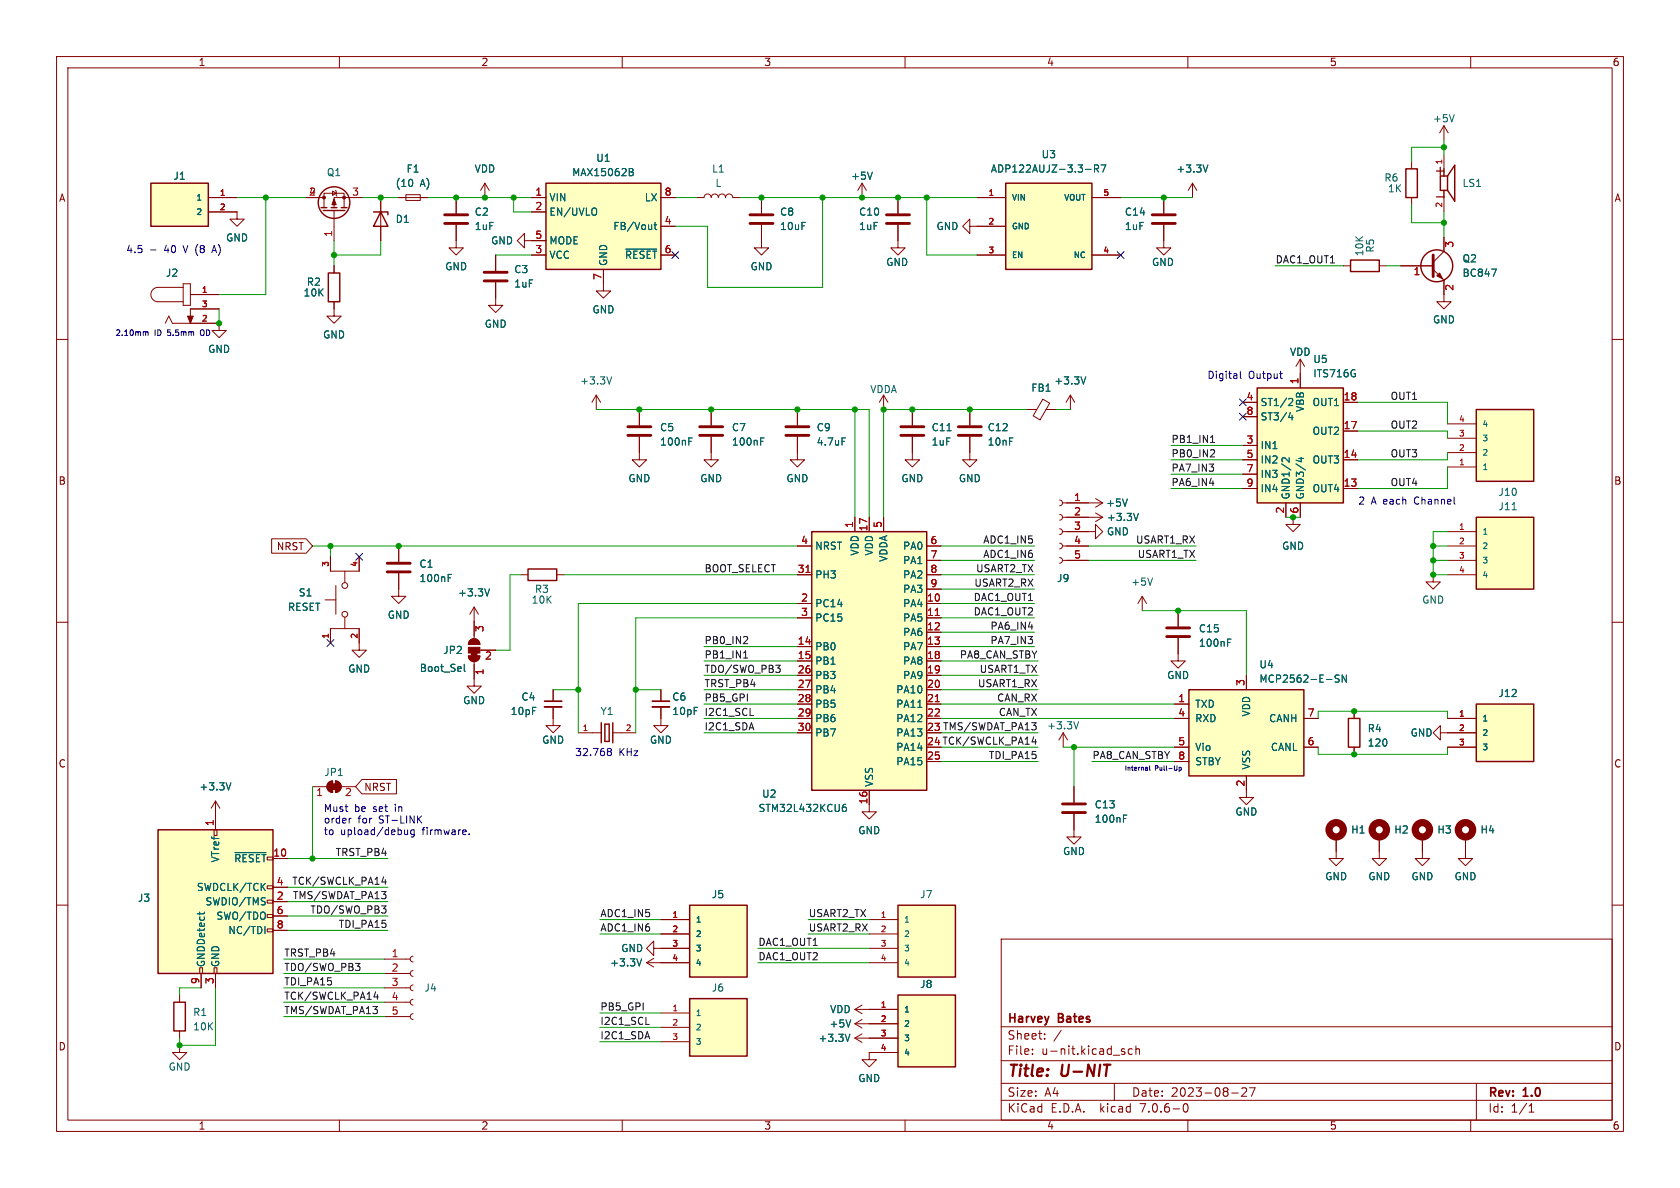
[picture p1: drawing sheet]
<svg xmlns="http://www.w3.org/2000/svg" width="297mm" height="210mm" viewBox="0 0 297 210" stroke-linecap="round" stroke-linejoin="round" font-family="sans-serif">
<g fill="none" stroke="#840000" stroke-width=".18">
<path d="M10 10h277v190h-277zM12 12h273v186h-273zM60 10v2M110 10v2M160 10v2M210 10v2M260 10v2M36.8 37.5h5.1v1.2h1.3l-1.3 1.3-1.3-1.3h1.3M36.8 34.9h5.1M54 34.9h3.3M57.3 36.7v-2.5h3.5v2.5M58.8 33.8l.6 .4-.6 .3z"/>
<path d="M59.1 37.2v5.3M59.3 33.7l.1 .1v.7l.2 .2M64.1 34.9h-5v1.8M67.3 34.9v7.6M70.5 34.9h5.1M71.8 34.4h2.5v1h-2.5zM80.6 39.8v4h1.3l-1.3 1.3-1.2-1.3h1.2M80.6 34.9v2.8M85.7 32.4l-.7 1.3M85.7 32.4v2.5M85.7 32.4l.8 1.3M94 34.9h2.5"/>
<path d="M94 37.5h2.5M116.8 34.9h2.6M123.2 34.9h1.3a.64 .64 0 0 1 .6-.6 .64 .64 0 0 1 .6 .6 .64 .64 0 0 1 .7-.6 .64 .64 0 0 1 .6 .6 .64 .64 0 0 1 .6-.6 .64 .64 0 0 1 .7 .6 .64 .64 0 0 1 .6-.6 .64 .64 0 0 1 .6 .6h1.3M134.6 39.8v4h1.3l-1.3 1.3-1.3-1.3h1.3M134.6 34.9v2.8M152.4 32.4l-.8 1.3M152.4 32.4v2.5M152.4 32.4l.8 1.3M158.7 39.8v4h1.3l-1.3 1.3-1.2-1.3h1.2M158.7 34.9v2.8M172.7 34.9h5.1M193 34.9h5.1"/>
<path d="M205.7 39.8v4h1.3l-1.3 1.3-1.2-1.3h1.2M205.7 34.9v2.8M210.8 32.4l-.7 1.3M210.8 32.4v2.5M210.8 32.4l.8 1.3M249.6 28.6v1.2M249.6 34.9v1.3M255.3 22.2l-.8 1.3M255.3 22.2v2.6M255.3 27.3v2.5M255.3 34.9v2.6M255.3 22.2l.7 1.3"/>
<path d="M10 60h2M29.2 57.2l.6-1.3 .7 1.3h8.2v1.2h1.3l-1.3 1.3-1.2-1.3h1.2M32.4 50.8h-4.5a1.27 1.27 0 0 0-1.2 1.3 1.27 1.27 0 0 0 1.2 1.2h4.5M32.4 50.2h1.3v3.8h-1.3zM33.7 52.1h5M38.7 54.6h-5v2.6M59.1 53.3v2.6h1.2l-1.2 1.3-1.3-1.3h1.3M59.1 47v1.3M87.6 49.9v4.1h1.3l-1.3 1.2-1.2-1.2h1.2M87.6 45.1v2.8M92.7 42.5v-1.2l-1.3 1.2 1.3 1.3v-1.3h3.8M94 45.1h2.5"/>
<path d="M106.7 47.6v3.8h1.2l-1.2 1.3-1.3-1.3h1.3M116.8 45.1h2.6M116.8 40h2.6M171.4 40v-1.3l-1.2 1.3 1.2 1.3v-1.3h6.4M172.7 45.1h5.1M193 45.1h5.1M237.5 47h1.3M243.8 47h1.3M247.6 47h5.8M253.4 47.6l1.9 1.9v3.8h1.2l-1.2 1.3-1.3-1.3h1.3M255.3 41.9v2.6l-1.9 1.9M285 60h2"/>
<path d="M105.4 69.9l-.8 1.2M105.4 69.9v2.5M105.4 69.9l.8 1.2M113 77.2v4.1h1.3l-1.3 1.3-1.2-1.3h1.2M113 72.4v2.8M125.7 77.2v4.1h1.3l-1.3 1.3-1.2-1.3h1.2M125.7 72.4v2.8M141 77.2v4.1h1.2l-1.2 1.3-1.3-1.3h1.3M141 72.4v2.8M156.2 69.9l-.8 1.2M156.2 69.9v2.5M156.2 69.9l.8 1.2"/>
<path d="M161.3 77.2v4.1h1.3l-1.3 1.3-1.3-1.3h1.3M161.3 72.4v2.8M171.4 77.2v4.1h1.3l-1.3 1.3-1.2-1.3h1.2M171.4 72.4v2.8M181.6 72.4h1.7M184.4 70.6l1.2 .7-1.7 2.9-1.2-.7zM184.9 72.4h1.8M189.2 69.9l-.7 1.2M189.2 69.9v2.5M189.2 69.9l.8 1.2M219.7 71.1h2.5M219.7 78.7h2.5"/>
<path d="M219.7 73.7h2.5M229.9 63.5v5.1M229.9 63.5l-.8 1.3M229.9 63.5l.7 1.3M237.5 76.2h2.5M237.5 71.1h2.5M255.9 77.5h5.1M255.9 74.9h5.1M48 95.2h6.1l1.1 1.3-1.1 1.3h-6.1zM58.4 98.4v2.6h5.1v-2.6M70.5 96.5v2.8M141 96.5h2.5"/>
<path d="M151.1 91.4v2.6M153.7 91.4v2.6M156.2 91.4v2.6M163.8 96.5h2.6M163.8 99.1h2.6M187.3 98.6l.4 .1 .1 .4-.1 .3-.4 .2M187.3 96l.4 .2 .1 .3-.1 .4-.4 .1M187.3 93.5l.4 .1 .1 .4-.1 .4-.4 .1M187.3 90.9l.4 .2 .1 .4-.1 .3-.4 .1M187.3 88.4l.4 .1 .1 .4-.1 .4-.4 .1M187.8 94h5.9v-1.3l1.2 1.3-1.2 1.3v-1.3M187.8 96.5h4.6"/>
<path d="M187.8 99.1h4.6M187.8 88.9h7.1M187.8 91.4h7.1M193.7 88.1l1.2 .8M193.7 90.7l1.2 .7M194.9 88.9l-1.2 .8M194.9 91.4l-1.2 .8M219.7 86.4h2.5M219.7 81.3h2.5M219.7 83.8h2.5M227.3 88.9v2.5M228.6 91.4v1.3h1.3l-1.3 1.3-1.3-1.3h1.3"/>
<path d="M229.9 88.9v2.5M237.5 86.4h2.5M237.5 81.3h2.5M255.9 94h5.1M255.9 96.5h5.1M255.9 99.1h5.1M255.9 82.6h5.1M255.9 80h5.1M10 110h2M57.5 106h1.9M58.4 113.7v-2.6h5.1v3.8h1.3l-1.3 1.3-1.3-1.3h1.3M59.4 103.5v5.1"/>
<path d="M61 101v2M61 109.1v2M70.5 101.3v4.1h1.3l-1.3 1.3-1.3-1.3h1.3M82.8 116h2a1.02 1.02 0 0 1-1 1 1.02 1.02 0 0 1-1-1zM83.1 113.2a1.02 1.02 0 0 1 1.1-.2 1.02 1.02 0 0 1 .6 .9h-2zM83.8 117v4.3h1.3l-1.3 1.3-1.3-1.3h1.3M83.8 107.3l-.7 1.3M83.8 107.3v5.6M83.8 107.3l.8 1.3M84.8 114.9h2.8M92.1 101.6h1.2M98.4 101.6h1.3"/>
<path d="M141 101.6h2.5M141 106.7h2.5M141 109.2h2.5M141 114.3h2.5M141 116.8h2.5M141 119.4h2.5M163.8 101.6h2.6M163.8 106.7h2.6M163.8 109.2h2.6M163.8 111.8h2.6M163.8 114.3h2.6M163.8 116.8h2.6"/>
<path d="M163.8 119.4h2.6M163.8 104.1h2.6M201.9 105.4l-.7 1.3M201.9 105.4v2.6M201.9 105.4l.8 1.3M208.3 112.8v4h1.2l-1.2 1.3-1.3-1.3h1.3M208.3 108v2.7M220.3 119.4v2.5M253.4 101.6v1.3h1.2l-1.2 1.2-1.3-1.2h1.3M255.9 101.6h5.1M285 110h2M55.2 139.1h2.6"/>
<path d="M58.1 138.3l.7-.3v2.1a1.02 1.02 0 0 1-.9-.7 1.02 1.02 0 0 1 .2-1.1zM59.3 138a1.02 1.02 0 0 1 1 1.1 1.02 1.02 0 0 1-1 1zM60.3 139.1h2.6M64 137.8h6.1v2.5h-6.1l-1.1-1.2zM97.8 125v3.3h1.3l-1.3 1.2-1.3-1.2h1.3M97.8 121.9v2.1M102.2 129.5h4.1M108.3 129.5h4.1M116.8 125v3.3h1.3l-1.3 1.2-1.2-1.2h1.2M116.8 121.9v2.1M141 129.5h2.5M141 121.9h2.5"/>
<path d="M141 124.5h2.5M141 127h2.5M153.7 139.7v3.8h1.2l-1.2 1.3-1.3-1.3h1.3M163.8 121.9h2.6M163.8 124.5h2.6M163.8 127h2.6M163.8 134.6h2.6M188 129.5l-.8 1.3M188 129.5v2.6M188 129.5l.7 1.3M189.9 139.1v2.8M207.6 124.5h2.6"/>
<path d="M207.6 127h2.6M207.6 134.6h2.6M207.6 132.1h2.6M220.3 137.2v3.8h1.3l-1.3 1.2-1.2-1.2h1.2M230.5 127h2.5M230.5 132.1h2.5M239.4 125.7v1.3M239.4 132.1v1.3M254.6 129.5v-1.2l-1.2 1.2 1.2 1.3v-1.3h6.4M255.9 127h5.1M255.9 132.1h5.1M10 160h2"/>
<path d="M37.8 146.7h.6v1h-.6zM38.1 141.6l-.8 1.3M38.1 141.6v5.1M38.1 141.6l.8 1.3M47.2 156.6h1.1v.5h-1.1zM47.2 159.1h1.1v.5h-1.1zM48.3 151.8h2.5M48.3 159.4h2.5M48.3 156.8h2.5M189.9 143.9v4.1h1.2l-1.2 1.2-1.3-1.2h1.3M236.2 148v3.8h1.3l-1.3 1.2-1.3-1.2h1.3M243.8 148v3.8h1.3l-1.3 1.2-1.2-1.2h1.2"/>
<path d="M251.5 148v3.8h1.2l-1.2 1.2-1.3-1.2h1.3M259.1 148v3.8h1.2l-1.2 1.2-1.3-1.2h1.3M285 160h2M31.7 175.9v1.3M35.3 171.1h.5v1h-.5zM35.6 172.1v2.5M37.8 171.1h.6v1h-.6zM38.1 172.1v2.5M47.2 161.7h1.1v.5h-1.1zM47.2 164.2h1.1v.5h-1.1zM48.3 161.9h2.5M48.3 164.5h2.5"/>
<path d="M67.9 179.7h4.6M67.9 177.2h4.6M67.9 174.6h4.6M67.9 172.1h4.6M67.9 169.5h4.6M73 179.2l-.3 .1-.2 .4 .2 .4 .3 .1M73 176.7l-.3 .1-.2 .4 .2 .3 .3 .2M73 174.1l-.3 .2-.2 .3 .2 .4 .3 .1M73 171.6l-.3 .1-.2 .4 .2 .3 .3 .2M73 169l-.3 .2-.2 .3 .2 .4 .3 .2M114.3 170.2h7.6M114.3 170.2l1.3 .7"/>
<path d="M115.6 167.6v-1.2l-1.3 1.2 1.3 1.3v-1.3h6.3M115.6 169.4l-1.3 .8M116.8 162.6h5.1M116.8 165.1h5.1M116.8 179.1h5.1M151.1 178.4l1.3 .8M151.1 178.4h7.6M152.4 177.7l-1.3 .7M153.7 162.6h5M153.7 165.1h5M153.7 167.6h5M153.7 170.2h5"/>
<path d="M177 166h108v32h-108zM31.7 184.8v1.3h1.3l-1.3 1.2-1.2-1.2h1.2M31.7 182.2v1.3M60 198v2M110 198v2M116.8 181.6h5.1M116.8 184.2h5.1M151.1 181l1.3 .7M151.1 181h7.6M151.1 183.5l1.3 .8M151.1 183.5h7.6M152.4 180.2l-1.3 .8"/>
<path d="M152.4 182.8l-1.3 .7M158.7 186.1h-5v1.2h1.2l-1.2 1.3-1.3-1.3h1.3M160 198v2M177 194.5h108M177 191.5h108M177 187.5h108M177 181.5h108M182.5 186.3v.1M182.5 185.5v.1M184.7 183.6v.1M184.7 182.8v.1M187.6 182.1l-1.3 2"/>
<path d="M197 191.5v3M198.5 185.9l.3 .1 .1 .2-.2 .2h-.3M198.5 185.4l.3 .1M200.2 185.5l-.5-.1-.2 .3v.4l.1 .2h.6M200.8 185.5l.2-.1 .4 .1 .1 .9M200.8 184.9v1.5M209.3 195.2l.2-.1a.81 .81 0 0 1 .6 .6 .81 .81 0 0 1-.3 .8l-.1 .1a.81 .81 0 0 1-.4-1.4zM210 198v2M217.7 193.2h1.2M219.5 192.4l.6-.1 .2 .1 .1 .3-.9 1.1h.9M220.9 192.3h1l-.7 1.5M260 198v2"/>
<path d="M261 191.5v6.5M270.3 196.6h.9M270.3 195.5l.4-.4v1.5"/>
<circle cx="61" cy="103.5" r=".51"/>
<circle cx="61" cy="108.6" r=".51"/>
</g>
<g fill="#ffffc2" stroke="#ffffc2" stroke-width=".18">
<path d="M96.5 32.4h20.3v15.2h-20.3z"/>
<path d="M177.8 32.4h15.2v15.2h-15.2z"/>
<path d="M158.7 160h10.2v12.7h-10.2z"/>
<path d="M158.7 175.9h10.2v12.7h-10.2z"/>
<path d="M121.9 160h10.2v12.7h-10.2z"/>
<path d="M121.9 176.5h10.2v10.2h-10.2z"/>
<path d="M261 91.4h10.1v12.7h-10.1z"/>
<path d="M261 72.4h10.1v12.7h-10.1z"/>
<path d="M222.2 68.6h15.3v20.3h-15.3z"/>
<path d="M143.5 94h20.3v45.7h-20.3z"/>
<path d="M261 124.5h10.1v10.1h-10.1z"/>
<path d="M27.9 146.7h20.4v25.4h-20.4z"/>
<path d="M210.2 121.9h20.3v15.3h-20.3z"/>
<path d="M26.7 32.4h10.1v7.6h-10.1z"/>
</g>
<g fill="none" stroke="#840000" stroke-width=".25">
<path d="M26.7 32.4h10.1v7.6h-10.1zM56.8 36.7h1M57.1 37.2h3.9M58.5 36.7h1.1M60.3 36.7h1M66 37.5h2.6v.5M67.3 37.5l1.3 2.5h-2.6zM96.5 32.4h20.3v15.2h-20.3zM177.8 32.4h15.2v15.2h-15.2zM248.5 29.8h2.1v5.1h-2.1zM254.6 31.1v2.6h1.3M255.3 33.7v1.2"/>
<path d="M255.3 31.1h.6M255.9 31.1v2.6M255.9 31.1l1.3-1.9v6.4l-1.3-1.9M58 48.3h2.1v5h-2.1zM238.8 46h5v2h-5zM222.2 68.6h15.3v20.3h-15.3zM261 72.4h10.1v12.7h-10.1zM143.5 94h20.3v45.7h-20.3zM261 91.4h10.1v12.7h-10.1zM93.3 100.6h5.1v2h-5.1zM106.3 127.8v3.5M106.9 128h.8v3.1h-.8z"/>
<path d="M108.3 127.8v3.5M210.2 121.9h20.3v15.3h-20.3zM238.4 127h2v5.1h-2zM261 124.5h10.1v10.1h-10.1zM27.9 146.7h20.4v25.4h-20.4zM30.7 177.2h2.1v5h-2.1zM121.9 160h10.2v12.7h-10.2zM121.9 176.5h10.2v10.2h-10.2zM158.7 160h10.2v12.7h-10.2zM158.7 175.9h10.2v12.7h-10.2z"/>
<circle cx="59.1" cy="35.8" r="2.79"/>
<circle cx="254" cy="47" r="2.82"/>
</g>
<g fill="none" stroke="#006464" stroke-width=".18">
<path d="M72.9 31.9v.8M105.3 36.8a.9 .9 0 0 1 0 1.2M111.2 29.8l.7 .1v.3l-.2 .2M111.2 30.4h.5M111.7 30.4l.3 .2-.1 .3-.7 .2M115.6 39.7h.5M115.8 39.3v1.1l.3 .2M154.2 30.4l-.4 1.3M191.9 29.9h1M193.5 29.8h.6l.1-.2v-.3l-.7-.1v1.2M193.8 29.8l.4 .6M194.6 29.2h.9l-.6 1.2"/>
<path d="M213.5 29.2l-.4 1.2M257.1 20.3l-.4 1.2M110.6 44h5.5M263.7 47.6h.8l-.5 1.2M108.1 66.6l-.4 1.3M121.8 78h.4M121.8 77.4h.6M134.5 78h.4M134.5 77.4h.6M148.9 77.4h.6M167.4 76.1h.8M192 66.6l-.5 1.3"/>
<path d="M228 70.4l.4 .1 .1 .3-.7 .9h.7M228.1 72.9l-.3 .9h.8M228.4 73.4v.8M199.3 88.2l-.4 1.3M201.3 90.7l-.5 1.3M227.9 80.9v.8l-.9-.8-.4 .3 .1 .4M229.6 81h.8M230 80.9v.7l-.9-.3M267.3 90.1h.8M79.2 102.1h.5M79.2 101.5h.6M82.1 117.4v1.1l.2 .2"/>
<path d="M86.5 104.1l-.4 1.3M203.7 102.2l-.4 1.2M217 113.6h.5M217 113h.6M236.7 119.4l-.4-.1-.2 .1v.4l.5 .3 .1 .3-.2 .2-.5-.1M238 119.3v1.3l-.7-1.3v1.3M40.8 138.4l-.4 1.2M162.3 125h.7M190.7 127.6l-.4 1.2M41.5 150.7h5.5M149.5 142.2h-.3a.85 .85 0 0 0 0 1.3l.4-.2v-.4l-.2-.2h-.4l-.1 .2M198.6 144.7h.4"/>
<path d="M198.6 144.1h.6M35.3 161.2v.5M36.1 161.2v.3M46.8 163.8v1.2M113.4 169.5l-.4 1.3M150.3 182.8l-.5 1.3M150.4 180.3l-.4 1.3"/>
</g>
<g fill="none" stroke="#840000" stroke-width=".51">
<path d="M78.6 39.5h4.1M78.6 38h4.1M132.6 39.5h4.1M132.6 38h4.1M156.7 39.5h4.1M156.7 38h4.1M203.7 39.5h4.1M203.7 38h4.1M85.6 49.7h4.1M85.6 48.1h4.1M253.4 45.1v3.8M111 77h4.1"/>
<path d="M111 75.4h4.1M123.7 77h4.1M123.7 75.4h4.1M138.9 77h4.1M138.9 75.4h4.1M159.3 77h4M159.3 75.4h4M169.4 77h4.1M169.4 75.4h4.1M68.5 99.6h4M68.5 101.1h4M206.2 112.5h4.1"/>
<path d="M206.2 111h4.1M187.8 143.6h4.1M187.8 142.1h4.1"/>
</g>
<path d="M96.3 125h3M115.3 125h3.1" fill="none" stroke="#840000" stroke-width=".33"/>
<path d="M96.3 124h3M115.3 124h3.1" fill="none" stroke="#840000" stroke-width=".3"/>
<g fill="#840000" stroke="#840000" stroke-width=".18">
<path d="M83.3 115.4h1v.6h-1z"/>
<path d="M82.8 116h2a1.02 1.02 0 0 1-1 1 1.02 1.02 0 0 1-1-1z"/>
<path d="M82.8 114.4h2v1h-2z"/>
<path d="M83.1 113.2a1.02 1.02 0 0 1 1.1-.2 1.02 1.02 0 0 1 .6 .9h-2z"/>
<path d="M254 48.8l.5-.5 .5 1z"/>
<path d="M58.5 138.6h1.1v1h-1.1z"/>
<path d="M58.1 138.3l.7-.3v2.1a1.02 1.02 0 0 1-.9-.7 1.02 1.02 0 0 1 .2-1.1z"/>
<path d="M59.3 138a1.02 1.02 0 0 1 1 1.1 1.02 1.02 0 0 1-1 1z"/>
<path d="M59.1 35.2l.3 1h-.7z"/>
<path d="M33.1 55.9h1.1l-.5 1.3z"/>
<circle cx="60.8" cy="34.9" r=".25"/>
<circle cx="57.3" cy="34.9" r=".25"/>
</g>
<path d="M142.5 101.2h.7M165.3 108.8h.8M165.3 124h.8" fill="none" stroke="#a90000" stroke-width=".18"/>
<path d="M253.9 34.8h1.4" fill="none" stroke="#840000" stroke-width=".22"/>
<g fill="none" stroke="#840000" stroke-width="1.3">
<circle cx="236.2" cy="146.7" r="1.27"/>
<circle cx="243.8" cy="146.7" r="1.27"/>
<circle cx="251.5" cy="146.7" r="1.27"/>
<circle cx="259.1" cy="146.7" r="1.27"/>
</g>
<g fill="none" stroke="#0f0f0f" stroke-width=".18">
<path d="M214 78.2h.7M214.2 77.1l.2-.1v1.2M214.6 79.6l.1 .1v.3l-.8 .8h.8M131.5 116.3h.7M131.7 115.2l.1-.1v1.2M132.1 112.6l.1 .2-.1 .3-.7 .7h.8M137.1 117.6h.8l-.4 .5M137.7 118.1l.2 .2v.3l-.2 .3M132.6 126.5h.6M182.4 127.8h.8l-.5 .4M182.7 130.2l-.3 .9h.8M183.1 130.7v.9"/>
<path d="M183.1 128.3l.1 .2-.1 .5M67.5 157.6h.7l-.4 .5M67.8 155l-.3 .9h.8M68.1 155.5v.8M68.1 158.1l.1 .2-.1 .5M62.8 170.3h.8l-.4 .5M63.4 170.8l.2 .2v.3l-.2 .3M65.9 177.9h.8l-.4 .5M66.4 175.3l-.3 .9h.8M66.6 178.5l.1 .1-.1 .5M66.7 175.8v.9M67.5 160.1h.7l-.4 .5"/>
<path d="M68 160.6l.2 .3v.3l-.2 .2M114.2 181.1h.6"/>
</g>
<g fill="none" stroke="#0000c2" stroke-width=".18">
<path d="M25.7 58.7l.1 .1M25.8 58.8v.5M25.8 58.8l.1-.2 .2 .1 .1 .6M26.6 44.2h1M35.6 58.4l-.2 .2 .2 .7M37.6 44.3h.6M37.9 43.4l-.5 1.3M219.3 65.6v1.1l.1 .2M226.2 66h.5M226.6 66.9h.1M107.5 132.8h.1M107.5 132.4l.3-.1 .2 .1 .1 .2-.3 .2"/>
<path d="M107.6 132.8h.2M107.6 132.8l-.1 .1M107.8 132.8l.3 .3-.1 .4-.2 .1-.3-.1M202.7 135.6l.2 .6M202.9 136.1l-.1 .1M202.9 135.8l-.1 .1M203.2 135.4v.7l.2 .1M208.5 135.6v.8M208.5 135.7l.2-.1 .1 .2v.3h-.3M62.1 144.7h-.3M71.5 146.7l.1 .8h.3l.2-.1M72.1 146.7v.8"/>
<path d="M73.2 146.8l-.3-.1-.3 .2 .1 .6h.5M73.2 146.7v1l-.2 .3-.3-.1M74 144.8l.5 .7M74.5 144.2l-.7 .8M83 147.4v.1"/>
</g>
<g fill="none" stroke="#009600" stroke-width=".18">
<path d="M41.9 34.9h12.1M47 34.9v17.2h-8.3M64.1 34.9h6.4M75.6 34.9h18.4M90.8 34.9v2.6h3.2M119.4 34.9h3.8M130.8 34.9h41.9M145.4 34.9v15.9h-20.3v-10.8h-5.7M163.8 34.9v10.2h8.9M198.1 34.9h12.7M249.6 36.2v3.2h5.7M255.3 24.8v2.5"/>
<path d="M255.3 37.5v4.4M255.3 26h-5.7v2.6M38.7 54.6v2.6M59.1 42.5v4.5M67.3 42.5v2.6h-8.2M87.6 45.1h6.4M225.4 47h12.1M245.1 47h2.5M105.4 72.4h48.3v19M151.1 72.4v19M181.6 72.4h-25.4v19M186.7 72.4h2.5"/>
<path d="M207 78.7h12.7M240 71.1h15.9v3.8M240 76.2h15.9v1.3M55.2 96.5h85.8M58.4 96.5v1.9M166.4 96.5h16.5M166.4 99.1h16.5M192.4 96.5h19.1M192.4 99.1h19.1M207 81.3h12.7M207 86.4h12.7M207 83.8h12.7"/>
<path d="M227.3 91.4h2.6M253.4 96.5h2.5M253.4 99.1h2.5M255.9 94h-2.5v7.6h2.5M255.9 80v1.3h-15.9M255.9 82.6v3.8h-15.9M92.1 101.6h-1.9v13.3h-2.6M99.7 101.6h41.3M124.5 119.4h16.5M124.5 114.3h16.5M124.5 116.8h16.5M141 109.2h-28.6v20.3"/>
<path d="M141 106.7h-38.8v22.8M166.4 119.4h17.1M166.4 109.2h16.5M166.4 114.3h16.5M166.4 106.7h16.5M166.4 116.8h17.1M166.4 101.6h16.5M166.4 104.1h16.5M166.4 111.8h16.5M201.9 108h18.4v11.4M55.2 139.1v12.7M97.8 121.9h4.4"/>
<path d="M112.4 121.9h4.4M124.5 121.9h16.5M124.5 124.5h16.5M124.5 127h16.5M124.5 129.5h16.5M166.4 121.9h17.1M166.4 132.1h17.1M166.4 124.5h41.2M166.4 127h41.2M166.4 134.6h17.1M166.4 129.5h17.1M188 132.1h19.6"/>
<path d="M189.9 132.1v7M193 134.6h14.6M233 127v-1.3h22.9v1.3M233 132.1v1.3h22.9v-1.3M50.8 156.8h17.8M50.8 151.8h17.8M50.8 159.4h17.8M35.6 174.6h-3.9v1.3M38.1 174.6v10.2h-6.4v-1.3M50.2 174.6h17.7M50.2 179.7h17.7M50.2 172.1h17.7"/>
<path d="M50.2 177.2h17.7M50.2 169.5h17.7M50.8 161.9h17.8M50.8 164.5h17.8M106 179.1h10.8M106 165.1h10.8M106 162.6h10.8M134 170.2h19.7M134 167.6h19.7M142.9 165.1h10.8M142.9 162.6h10.8M106 181.6h10.8"/>
<path d="M106 184.2h10.8"/>
</g>
<path d="M118.8 44.5l1.2 1.2M120 44.5l-1.2 1.2M197.5 44.5l1.2 1.2M198.7 44.5l-1.2 1.2M219.1 70.5l1.2 1.2M219.1 73.1l1.2 1.2M220.3 70.5l-1.2 1.2M220.3 73.1l-1.2 1.2M62.9 97.8l1.2 1.2M64.1 97.8l-1.2 1.2M57.8 113.1l1.2 1.2M59 113.1l-1.2 1.2" fill="none" stroke="#000084" stroke-width=".18"/>
<g fill="#009600" stroke="#009600" stroke-width=".18">
<circle cx="141" cy="72.4" r=".46"/>
<circle cx="171.4" cy="72.4" r=".46"/>
<circle cx="163.8" cy="34.9" r=".46"/>
<circle cx="156.2" cy="72.4" r=".46"/>
<circle cx="151.1" cy="72.4" r=".46"/>
<circle cx="161.3" cy="72.4" r=".46"/>
<circle cx="228.6" cy="91.4" r=".46"/>
<circle cx="208.3" cy="108" r=".46"/>
<circle cx="189.9" cy="132.1" r=".46"/>
<circle cx="253.4" cy="101.6" r=".46"/>
<circle cx="253.4" cy="96.5" r=".46"/>
<circle cx="253.4" cy="99.1" r=".46"/>
<circle cx="239.4" cy="133.4" r=".46"/>
<circle cx="239.4" cy="125.7" r=".46"/>
<circle cx="255.3" cy="39.4" r=".46"/>
<circle cx="205.7" cy="34.9" r=".46"/>
<circle cx="255.3" cy="26" r=".46"/>
<circle cx="102.2" cy="121.9" r=".46"/>
<circle cx="112.4" cy="121.9" r=".46"/>
<circle cx="58.4" cy="96.5" r=".46"/>
<circle cx="70.5" cy="96.5" r=".46"/>
<circle cx="31.7" cy="184.8" r=".46"/>
<circle cx="55.2" cy="151.8" r=".46"/>
<circle cx="80.6" cy="34.9" r=".46"/>
<circle cx="67.3" cy="34.9" r=".46"/>
<circle cx="47" cy="34.9" r=".46"/>
<circle cx="90.8" cy="34.9" r=".46"/>
<circle cx="85.7" cy="34.9" r=".46"/>
<circle cx="59.1" cy="45.1" r=".46"/>
<circle cx="38.7" cy="57.2" r=".46"/>
<circle cx="158.7" cy="34.9" r=".46"/>
<circle cx="152.4" cy="34.9" r=".46"/>
<circle cx="145.4" cy="34.9" r=".46"/>
<circle cx="125.7" cy="72.4" r=".46"/>
<circle cx="113" cy="72.4" r=".46"/>
<circle cx="134.6" cy="34.9" r=".46"/>
</g>
<g font-size="2.8" fill="#840000">
<text x="178" y="190.9">Title:</text>
<text x="187.7" y="190.9">U-NIT</text>
</g>
<text font-size="2.5" fill="#840000" x="253.4" y="31.3">+</text>
<text font-size="2.5" fill="#a90000" x="253.4" y="35.9">-</text>
<g font-size="2.1" fill="#840000">
<text x="178" y="184">Sheet:</text>
<text x="178" y="181.2">Harvey</text>
<text x="187.2" y="181.2">Bates</text>
<text x="178" y="186.7">File:</text>
<text x="184.1" y="186.7">u-nit.kicad_sch</text>
<text x="178" y="196.9">KiCad</text>
<text x="178" y="194.1">Size:</text>
<text x="184.7" y="194.1">A4</text>
<text x="185.7" y="196.9">E.D.A.</text>
<text x="194.6" y="196.9">kicad</text>
<text x="200" y="194.1">Date:</text>
<text x="201.8" y="196.9">7.0.6-0</text>
<text x="207" y="194.1">2023-08-27</text>
<text x="263" y="194.3">Rev:</text>
<text x="263" y="196.9">Id:</text>
<text x="267.1" y="196.9">1/1</text>
<text x="269.4" y="194.3">1.0</text>
</g>
<g font-size="1.8" fill="#840000">
<text x="35" y="11.9">1</text>
<text x="85" y="11.9">2</text>
<text x="135" y="11.9">3</text>
<text x="185" y="11.9">4</text>
<text x="235" y="11.9">5</text>
<text x="285" y="11.9">6</text>
<text x="10.3" y="35.9">A</text>
<text x="285.3" y="35.9">A</text>
<text x="10.3" y="85.9">B</text>
<text x="285.3" y="85.9">B</text>
<text x="48.8" y="97.5">NRST</text>
<text x="163.8" y="129.3">23 TMS/SWDAT_PA13</text>
<text x="163.8" y="131.8">24 TCK/SWCLK_PA14</text>
<text x="10.3" y="135.9">C</text>
<text x="285.3" y="135.9">C</text>
<text x="64.3" y="140">NRST</text>
<text x="10.3" y="185.9">D</text>
<text x="285.3" y="185.9">D</text>
<text x="35" y="199.9">1</text>
<text x="85" y="199.9">2</text>
<text x="135" y="199.9">3</text>
<text x="185" y="199.9">4</text>
<text x="235" y="199.9">5</text>
<text x="285" y="199.9">6</text>
</g>
<g font-size="1.8" fill="#006464">
<text x="253.2" y="21.8">+5V</text>
<text x="105.3" y="28.8">U1</text>
<text x="184" y="28.2">U3</text>
<text x="30.6" y="32">J1</text>
<text x="57.7" y="31.3">Q1</text>
<text x="69.8" y="33.2">(10</text>
<text x="71.8" y="30.7">F1</text>
<text x="74.3" y="33.2">A)</text>
<text x="83.8" y="30.7">VDD</text>
<text x="97" y="35.8">VIN</text>
<text x="101" y="31.3">MAX15062B</text>
<text x="113.9" y="35.8">LX</text>
<text x="125.8" y="30.7">L1</text>
<text x="126.4" y="33.2">L</text>
<text x="150.4" y="32">+5V</text>
<text x="175.1" y="30.7">ADP122AUJZ-3.3-R7</text>
<text x="207.9" y="30.7">+3.3V</text>
<text x="244.6" y="32.3">R6</text>
<text x="245.3" y="34.2">1K</text>
<text x="258.5" y="33.2">LS1</text>
<text x="69.9" y="39.6">D1</text>
<text x="83.8" y="38.3">C2</text>
<text x="83.8" y="40.9">1uF</text>
<text x="97" y="38.3">EN/UVLO</text>
<text x="108.3" y="40.9">FB/Vout</text>
<text x="137.8" y="38.3">C8</text>
<text x="137.8" y="40.9">10uF</text>
<text x="151.8" y="40.9">1uF</text>
<text x="151.8" y="38.3">C10</text>
<text x="165.5" y="40.9">GND</text>
<text x="198.8" y="40.9">1uF</text>
<text x="198.8" y="38.3">C14</text>
<text x="39.9" y="42.9">GND</text>
<text x="78.6" y="48">GND</text>
<text x="86.7" y="43.4">GND</text>
<text x="97" y="45.9">VCC</text>
<text x="97" y="43.4">MODE</text>
<text x="107.5" y="47.1" transform="rotate(-90 107.5 47.1)">GND</text>
<text x="110.4" y="45.9">~{RESET}</text>
<text x="132.6" y="48">GND</text>
<text x="156.6" y="47.2">GND</text>
<text x="203.6" y="47.2">GND</text>
<text x="241.2" y="45.4" transform="rotate(-90 241.2 45.4)">10K</text>
<text x="243.1" y="44.8" transform="rotate(-90 243.1 44.8)">R5</text>
<text x="258.5" y="46.6">Q2</text>
<text x="29.2" y="49.1">J2</text>
<text x="53.6" y="52.6">10K</text>
<text x="54.1" y="50.7">R2</text>
<text x="90.8" y="48.5">C3</text>
<text x="90.8" y="51">1uF</text>
<text x="258.5" y="49.1">BC847</text>
<text x="85.6" y="58.1">GND</text>
<text x="104.6" y="55.6">GND</text>
<text x="253.2" y="57.4">GND</text>
<text x="36.7" y="62.6">GND</text>
<text x="57" y="60">GND</text>
<text x="228" y="63.1">VDD</text>
<text x="232.1" y="64.4">U5</text>
<text x="102.5" y="68.2">+3.3V</text>
<text x="153.7" y="69.7">VDDA</text>
<text x="182.2" y="69.4">FB1</text>
<text x="186.3" y="68.2">+3.3V</text>
<text x="222.8" y="72">ST1/2</text>
<text x="231.9" y="72">OUT1</text>
<text x="232.1" y="66.9">ITS716G</text>
<text x="116.6" y="76.4">C5</text>
<text x="129.3" y="76.4">C7</text>
<text x="144.3" y="76.4">C9</text>
<text x="164.6" y="76.4">C11</text>
<text x="174.5" y="76.4">C12</text>
<text x="222.8" y="74.5">ST3/4</text>
<text x="230.7" y="72.9" transform="rotate(-90 230.7 72.9)">VBB</text>
<text x="231.9" y="77.1">OUT2</text>
<text x="116.6" y="79">100nF</text>
<text x="129.3" y="79">100nF</text>
<text x="144.3" y="79">4.7uF</text>
<text x="164.6" y="79">1uF</text>
<text x="174.5" y="79">10nF</text>
<text x="222.8" y="79.6">IN1</text>
<text x="222.8" y="82.1">IN2</text>
<text x="231.9" y="82.1">OUT3</text>
<text x="111" y="85.4">GND</text>
<text x="123.7" y="85.4">GND</text>
<text x="138.9" y="85.4">GND</text>
<text x="159.3" y="85.4">GND</text>
<text x="169.4" y="85.4">GND</text>
<text x="195.4" y="89.8">+5V</text>
<text x="222.8" y="84.7">IN3</text>
<text x="222.8" y="87.2">IN4</text>
<text x="228.2" y="88.4" transform="rotate(-90 228.2 88.4)">GND1/2</text>
<text x="230.7" y="88.4" transform="rotate(-90 230.7 88.4)">GND3/4</text>
<text x="231.9" y="87.2">OUT4</text>
<text x="264.8" y="87.9">J10</text>
<text x="195.6" y="94.8">GND</text>
<text x="195.6" y="92.3">+3.3V</text>
<text x="264.8" y="90.4">J11</text>
<text x="74.1" y="100.6">C1</text>
<text x="144" y="97.4">NRST</text>
<text x="152" y="98.3" transform="rotate(-90 152 98.3)">VDD</text>
<text x="154.5" y="98.3" transform="rotate(-90 154.5 98.3)">VDD</text>
<text x="157.1" y="99.4" transform="rotate(-90 157.1 99.4)">VDDA</text>
<text x="159.6" y="97.4">PA0</text>
<text x="159.6" y="99.9">PA1</text>
<text x="226.6" y="97.4">GND</text>
<text x="52.7" y="105.6">S1</text>
<text x="74.1" y="103.1">100nF</text>
<text x="80.9" y="105.6">+3.3V</text>
<text x="93.9" y="106.9">10K</text>
<text x="94.5" y="105">R3</text>
<text x="144" y="107.5">PC14</text>
<text x="144" y="102.5">PH3</text>
<text x="159.6" y="107.5">PA4</text>
<text x="159.6" y="102.5">PA2</text>
<text x="159.6" y="105">PA3</text>
<text x="186.8" y="103.1">J9</text>
<text x="199.9" y="103.7">+5V</text>
<text x="251.3" y="106.9">GND</text>
<text x="50.8" y="108.2">RESET</text>
<text x="68.4" y="109.6">GND</text>
<text x="144" y="110.1">PC15</text>
<text x="159.6" y="110.1">PA5</text>
<text x="159.6" y="112.6">PA6</text>
<text x="211.8" y="112">C15</text>
<text x="61.5" y="119.1">GND</text>
<text x="74.1" y="119">Boot_Sel</text>
<text x="78.3" y="115.8">JP2</text>
<text x="144" y="115.2">PB0</text>
<text x="144" y="117.7">PB1</text>
<text x="159.6" y="115.2">PA7</text>
<text x="159.6" y="117.7">PA8</text>
<text x="211.8" y="114.5">100nF</text>
<text x="222.5" y="118.3">U4</text>
<text x="81.8" y="124.7">GND</text>
<text x="92.1" y="124.1">C4</text>
<text x="118.8" y="124.1">C6</text>
<text x="144" y="120.2">PB3</text>
<text x="144" y="122.8">PB4</text>
<text x="144" y="125.3">PB5</text>
<text x="158.3" y="122.8">PA10</text>
<text x="158.3" y="125.3">PA11</text>
<text x="159.6" y="120.2">PA9</text>
<text x="206.2" y="120.2">GND</text>
<text x="211.2" y="125.3">TXD</text>
<text x="222.5" y="120.9">MCP2562-E-SN</text>
<text x="264.8" y="123.4">J12</text>
<text x="90.2" y="126.6">10pF</text>
<text x="95.8" y="131.7">GND</text>
<text x="106.1" y="126.6">Y1</text>
<text x="114.8" y="131.7">GND</text>
<text x="118.8" y="126.6">10pF</text>
<text x="144" y="127.9">PB6</text>
<text x="144" y="130.4">PB7</text>
<text x="158.3" y="127.9">PA12</text>
<text x="158.3" y="130.4">PA13</text>
<text x="185" y="129.1">+3.3V</text>
<text x="211.2" y="127.9">RXD</text>
<text x="221.2" y="126.8" transform="rotate(-90 221.2 126.8)">VDD</text>
<text x="224.3" y="127.9">CANH</text>
<text x="241.7" y="129.6">R4</text>
<text x="249.3" y="130.4">GND</text>
<text x="57.2" y="137.4">JP1</text>
<text x="158.3" y="132.9">PA14</text>
<text x="158.3" y="135.5">PA15</text>
<text x="211.2" y="132.9">Vio</text>
<text x="211.2" y="135.5">STBY</text>
<text x="221.2" y="136.1" transform="rotate(-90 221.2 136.1)">VSS</text>
<text x="224.6" y="132.9">CANL</text>
<text x="241.7" y="132.2">120</text>
<text x="35.2" y="139.9">+3.3V</text>
<text x="134" y="143.7">STM32L432KCU6</text>
<text x="134.6" y="141.2">U2</text>
<text x="154.5" y="139.2" transform="rotate(-90 154.5 139.2)">VSS</text>
<text x="193.4" y="143.1">C13</text>
<text x="151.6" y="147.7">GND</text>
<text x="193.4" y="145.6">100nF</text>
<text x="218.3" y="144.4">GND</text>
<text x="238.8" y="147.5">H1</text>
<text x="246.4" y="147.5">H2</text>
<text x="254" y="147.5">H3</text>
<text x="261.6" y="147.5">H4</text>
<text x="39" y="152.6" transform="rotate(-90 39 152.6)">VTref</text>
<text x="41.3" y="152.6">~{RESET}</text>
<text x="187.8" y="151.4">GND</text>
<text x="234.2" y="155.8">GND</text>
<text x="241.8" y="155.8">GND</text>
<text x="249.4" y="155.8">GND</text>
<text x="257" y="155.8">GND</text>
<text x="24.3" y="159.6">J3</text>
<text x="34.7" y="157.7">SWDCLK/TCK</text>
<text x="36.2" y="160.2">SWDIO/TMS</text>
<text x="125.7" y="159">J5</text>
<text x="162.6" y="159">J7</text>
<text x="38.2" y="162.8">SWO/TDO</text>
<text x="40.3" y="165.3">NC/TDI</text>
<text x="36.4" y="171.1" transform="rotate(-90 36.4 171.1)">GNDDetect</text>
<text x="39" y="171.1" transform="rotate(-90 39 171.1)">GND</text>
<text x="107.8" y="171">+3.3V</text>
<text x="109.7" y="168.5">GND</text>
<text x="34" y="179.8">R1</text>
<text x="74.9" y="175.5">J4</text>
<text x="125.7" y="175.5">J6</text>
<text x="146.7" y="179.3">VDD</text>
<text x="162.6" y="174.9">J8</text>
<text x="34" y="182.3">10K</text>
<text x="144.6" y="184.4">+3.3V</text>
<text x="146.6" y="181.8">+5V</text>
<text x="29.7" y="189.5">GND</text>
<text x="151.6" y="191.5">GND</text>
</g>
<g font-size="1.8" fill="#a90000">
<text x="54.5" y="34.7">2</text>
<text x="62.2" y="34.7">3</text>
<text x="94.5" y="34.7">1</text>
<text x="117.4" y="34.7">8</text>
<text x="58.8" y="42" transform="rotate(-90 58.8 42)">1</text>
<text x="94.5" y="37.2">2</text>
<text x="117.4" y="39.8">4</text>
<text x="94.5" y="44.8">3</text>
<text x="94.5" y="42.3">5</text>
<text x="117.4" y="44.8">6</text>
<text x="257.3" y="43.9" transform="rotate(-90 257.3 43.9)">3</text>
<text x="106.4" y="49.6" transform="rotate(-90 106.4 49.6)">7</text>
<text x="249.8" y="49">1</text>
<text x="257.3" y="51.5" transform="rotate(-90 257.3 51.5)">2</text>
<text x="220.3" y="70.9">4</text>
<text x="229.6" y="68" transform="rotate(-90 229.6 68)">1</text>
<text x="237.4" y="70.9">18</text>
<text x="220.3" y="73.4">8</text>
<text x="237.4" y="75.9">17</text>
<text x="220.3" y="78.5">3</text>
<text x="220.3" y="81">5</text>
<text x="220.3" y="83.6">7</text>
<text x="237.4" y="81">14</text>
<text x="189.8" y="88.6">1</text>
<text x="220.3" y="86.1">9</text>
<text x="237.4" y="86.1">13</text>
<text x="150.9" y="93.4" transform="rotate(-90 150.9 93.4)">1</text>
<text x="153.4" y="94" transform="rotate(-90 153.4 94)">17</text>
<text x="156" y="93.4" transform="rotate(-90 156 93.4)">5</text>
<text x="189.8" y="91.2">2</text>
<text x="189.8" y="93.7">3</text>
<text x="227.1" y="90.9" transform="rotate(-90 227.1 90.9)">2</text>
<text x="229.6" y="90.9" transform="rotate(-90 229.6 90.9)">6</text>
<text x="140.9" y="101.3">31</text>
<text x="141.5" y="96.3">4</text>
<text x="164.4" y="96.3">6</text>
<text x="164.4" y="98.8">7</text>
<text x="164.4" y="101.3">8</text>
<text x="189.8" y="96.3">4</text>
<text x="189.8" y="98.8">5</text>
<text x="141.5" y="106.4">2</text>
<text x="163.8" y="106.4">10</text>
<text x="164.4" y="103.9">9</text>
<text x="85.8" y="111.8" transform="rotate(-90 85.8 111.8)">3</text>
<text x="141.5" y="109">3</text>
<text x="163.8" y="109">11</text>
<text x="163.8" y="111.5">12</text>
<text x="85.7" y="116.9">2</text>
<text x="85.8" y="119.5" transform="rotate(-90 85.8 119.5)">1</text>
<text x="140.9" y="114">14</text>
<text x="140.9" y="116.6">15</text>
<text x="140.9" y="119.1">26</text>
<text x="163.8" y="114">13</text>
<text x="163.8" y="116.6">18</text>
<text x="163.8" y="119.1">19</text>
<text x="140.9" y="121.7">27</text>
<text x="140.9" y="124.2">28</text>
<text x="163.8" y="121.7">20</text>
<text x="163.8" y="124.2">21</text>
<text x="208.2" y="124.2">1</text>
<text x="220.1" y="121.4" transform="rotate(-90 220.1 121.4)">3</text>
<text x="140.9" y="126.7">29</text>
<text x="140.9" y="129.3">30</text>
<text x="163.8" y="126.7">22</text>
<text x="163.8" y="129.3">23</text>
<text x="163.8" y="131.8">24</text>
<text x="208.2" y="126.7">4</text>
<text x="208.2" y="131.8">5</text>
<text x="231.1" y="131.8">6</text>
<text x="231.1" y="126.7">7</text>
<text x="163.8" y="134.4">25</text>
<text x="208.2" y="134.4">8</text>
<text x="55.8" y="141">1</text>
<text x="60.9" y="141">2</text>
<text x="153.4" y="142.3" transform="rotate(-90 153.4 142.3)">16</text>
<text x="220.1" y="139.1" transform="rotate(-90 220.1 139.1)">2</text>
<text x="37.8" y="146.1" transform="rotate(-90 37.8 146.1)">1</text>
<text x="48.2" y="151.5">10</text>
<text x="48.8" y="159.1">2</text>
<text x="48.8" y="156.6">4</text>
<text x="48.8" y="161.7">6</text>
<text x="48.8" y="164.2">8</text>
<text x="69.1" y="169.3">1</text>
<text x="69.1" y="171.8">2</text>
<text x="35.3" y="174.1" transform="rotate(-90 35.3 174.1)">9</text>
<text x="37.8" y="174.1" transform="rotate(-90 37.8 174.1)">3</text>
<text x="69.1" y="174.4">3</text>
<text x="69.1" y="176.9">4</text>
<text x="69.1" y="179.5">5</text>
</g>
<g font-size="1.8" fill="#0000c2">
<text x="22.2" y="44.8">4.5</text>
<text x="29.2" y="44.8">40</text>
<text x="32.8" y="44.8">V (8</text>
<text x="38.2" y="44.8">A)</text>
<text x="213.4" y="67.1">Digital</text>
<text x="220.7" y="67.1">Output</text>
<text x="240" y="89.3">2</text>
<text x="242.4" y="89.3">A each</text>
<text x="250.3" y="89.3">Channel</text>
<text x="101.6" y="133.7">32.768</text>
<text x="109.4" y="133.7">KHz</text>
<text x="57.1" y="143.6">Must</text>
<text x="62.7" y="143.6">be</text>
<text x="66.1" y="143.6">set</text>
<text x="70.1" y="143.6">in</text>
<text x="57.1" y="145.7">order</text>
<text x="57.1" y="147.7">to</text>
<text x="60.2" y="147.7">upload/debug</text>
<text x="63.3" y="145.7">for</text>
<text x="67.1" y="145.7">ST-LINK</text>
<text x="74.8" y="147.7">firmware.</text>
</g>
<g font-size="1.8" fill="#0f0f0f">
<text x="225.4" y="46.6">DAC1_OUT1</text>
<text x="245.7" y="70.8">OUT1</text>
<text x="245.7" y="75.9">OUT2</text>
<text x="207" y="83.5">PA7_IN3</text>
<text x="207" y="80.9">PB0_IN2</text>
<text x="207" y="78.4">PB1_IN1</text>
<text x="245.7" y="80.9">OUT3</text>
<text x="207" y="86">PA6_IN4</text>
<text x="245.7" y="86">OUT4</text>
<text x="124.5" y="101.3">BOOT_SELECT</text>
<text x="172.5" y="101.3">USART2_TX</text>
<text x="173.7" y="96.2">ADC1_IN5</text>
<text x="173.7" y="98.7">ADC1_IN6</text>
<text x="200.7" y="96.2">USART1_RX</text>
<text x="201" y="98.7">USART1_TX</text>
<text x="172" y="106.3">DAC1_OUT1</text>
<text x="172.2" y="103.8">USART2_RX</text>
<text x="124.5" y="114">PB0_IN2</text>
<text x="172" y="108.9">DAC1_OUT2</text>
<text x="175" y="114">PA7_IN3</text>
<text x="175" y="111.4">PA6_IN4</text>
<text x="124.5" y="116.5">PB1_IN1</text>
<text x="124.5" y="119">TDO/SWO_PB3</text>
<text x="169.6" y="116.5">PA8_CAN_STBY</text>
<text x="173.1" y="119">USART1_TX</text>
<text x="124.5" y="124.1">PB5_GPI</text>
<text x="124.5" y="121.6">TRST_PB4</text>
<text x="172.8" y="121.6">USART1_RX</text>
<text x="176.2" y="124.1">CAN_RX</text>
<text x="124.5" y="126.7">I2C1_SCL</text>
<text x="124.5" y="129.2">I2C1_SDA</text>
<text x="176.5" y="126.7">CAN_TX</text>
<text x="174.7" y="134.3">TDI_PA15</text>
<text x="193" y="134.3">PA8_CAN_STBY</text>
<text x="59.2" y="151.4">TRST_PB4</text>
<text x="51.6" y="156.5">TCK/SWCLK_PA14</text>
<text x="51.7" y="159">TMS/SWDAT_PA13</text>
<text x="54.8" y="161.6">TDO/SWO_PB3</text>
<text x="59.8" y="164.1">TDI_PA15</text>
<text x="106" y="164.8">ADC1_IN6</text>
<text x="106" y="162.2">ADC1_IN5</text>
<text x="134" y="167.3">DAC1_OUT1</text>
<text x="142.9" y="164.8">USART2_RX</text>
<text x="142.9" y="162.2">USART2_TX</text>
<text x="50.2" y="171.7">TDO/SWO_PB3</text>
<text x="50.2" y="169.2">TRST_PB4</text>
<text x="134" y="169.8">DAC1_OUT2</text>
<text x="50.2" y="179.4">TMS/SWDAT_PA13</text>
<text x="50.2" y="174.3">TDI_PA15</text>
<text x="50.2" y="176.8">TCK/SWCLK_PA14</text>
<text x="106" y="178.7">PB5_GPI</text>
<text x="106" y="183.8">I2C1_SDA</text>
<text x="106" y="181.3">I2C1_SCL</text>
</g>
<g font-size="1.4" fill="#a90000">
<text x="255" y="29.2" transform="rotate(-90 255 29.2)">1</text>
<text x="38.8" y="34.7">1</text>
<text x="174.6" y="34.7">1</text>
<text x="195" y="34.7">5</text>
<text x="38.8" y="37.2">2</text>
<text x="174.6" y="39.8">2</text>
<text x="255" y="36.8" transform="rotate(-90 255 36.8)">2</text>
<text x="174.6" y="44.8">3</text>
<text x="195" y="44.8">4</text>
<text x="35.6" y="51.8">1</text>
<text x="35.6" y="56.9">2</text>
<text x="35.6" y="54.4">3</text>
<text x="257.8" y="77.2">3</text>
<text x="257.8" y="74.7">4</text>
<text x="257.8" y="82.3">1</text>
<text x="257.8" y="79.8">2</text>
<text x="257.8" y="93.7">1</text>
<text x="58.2" y="100.3" transform="rotate(-90 58.2 100.3)">3</text>
<text x="63.2" y="100.3" transform="rotate(-90 63.2 100.3)">4</text>
<text x="257.8" y="96.3">2</text>
<text x="257.8" y="98.8">3</text>
<text x="257.8" y="101.3">4</text>
<text x="58.2" y="113" transform="rotate(-90 58.2 113)">1</text>
<text x="63.2" y="113" transform="rotate(-90 63.2 113)">2</text>
<text x="102.9" y="129.3">1</text>
<text x="110.5" y="129.3">2</text>
<text x="257.8" y="126.7">1</text>
<text x="257.8" y="129.3">2</text>
<text x="257.8" y="131.8">3</text>
<text x="118.8" y="162.3">1</text>
<text x="118.8" y="164.8">2</text>
<text x="118.8" y="167.4">3</text>
<text x="155.6" y="162.3">1</text>
<text x="155.6" y="164.8">2</text>
<text x="155.6" y="167.4">3</text>
<text x="118.8" y="169.9">4</text>
<text x="155.6" y="169.9">4</text>
<text x="118.8" y="178.8">1</text>
<text x="155.6" y="178.2">1</text>
<text x="118.8" y="181.4">2</text>
<text x="118.8" y="183.9">3</text>
<text x="155.6" y="180.7">2</text>
<text x="155.6" y="183.3">3</text>
<text x="155.6" y="185.8">4</text>
</g>
<g font-size="1.4" fill="#006464">
<text x="34.6" y="35.7">1</text>
<text x="178.8" y="35.7">VIN</text>
<text x="188" y="35.7">VOUT</text>
<text x="34.6" y="38.2">2</text>
<text x="178.8" y="40.7">GND</text>
<text x="178.8" y="45.8">EN</text>
<text x="189.7" y="45.8">NC</text>
<text x="262" y="75.7">4</text>
<text x="262" y="83.3">1</text>
<text x="262" y="80.7">2</text>
<text x="262" y="78.2">3</text>
<text x="262" y="94.7">1</text>
<text x="262" y="97.3">2</text>
<text x="262" y="99.8">3</text>
<text x="262" y="102.3">4</text>
<text x="262" y="127.7">1</text>
<text x="262" y="130.3">2</text>
<text x="262" y="132.8">3</text>
<text x="122.9" y="163.3">1</text>
<text x="122.9" y="165.8">2</text>
<text x="159.8" y="163.3">1</text>
<text x="159.8" y="165.8">2</text>
<text x="122.9" y="168.4">3</text>
<text x="122.9" y="170.9">4</text>
<text x="159.8" y="168.4">3</text>
<text x="159.8" y="170.9">4</text>
<text x="122.9" y="179.8">1</text>
<text x="159.8" y="179.2">1</text>
<text x="122.9" y="182.3">2</text>
<text x="122.9" y="184.9">3</text>
<text x="159.8" y="181.7">2</text>
<text x="159.8" y="184.3">3</text>
<text x="159.8" y="186.8">4</text>
</g>
<g font-size="1.4" fill="#0000c2">
<text x="20.3" y="59.4">2.10mm</text>
<text x="27.3" y="59.4">ID</text>
<text x="29.8" y="59.4">5.5mm</text>
<text x="35.9" y="59.4">OD</text>
</g>
<g font-size="1.1" fill="#0000c2">
<text x="198.8" y="136.3">Internal</text>
<text x="204.3" y="136.3">Pull-Up</text>
</g>
</svg>
